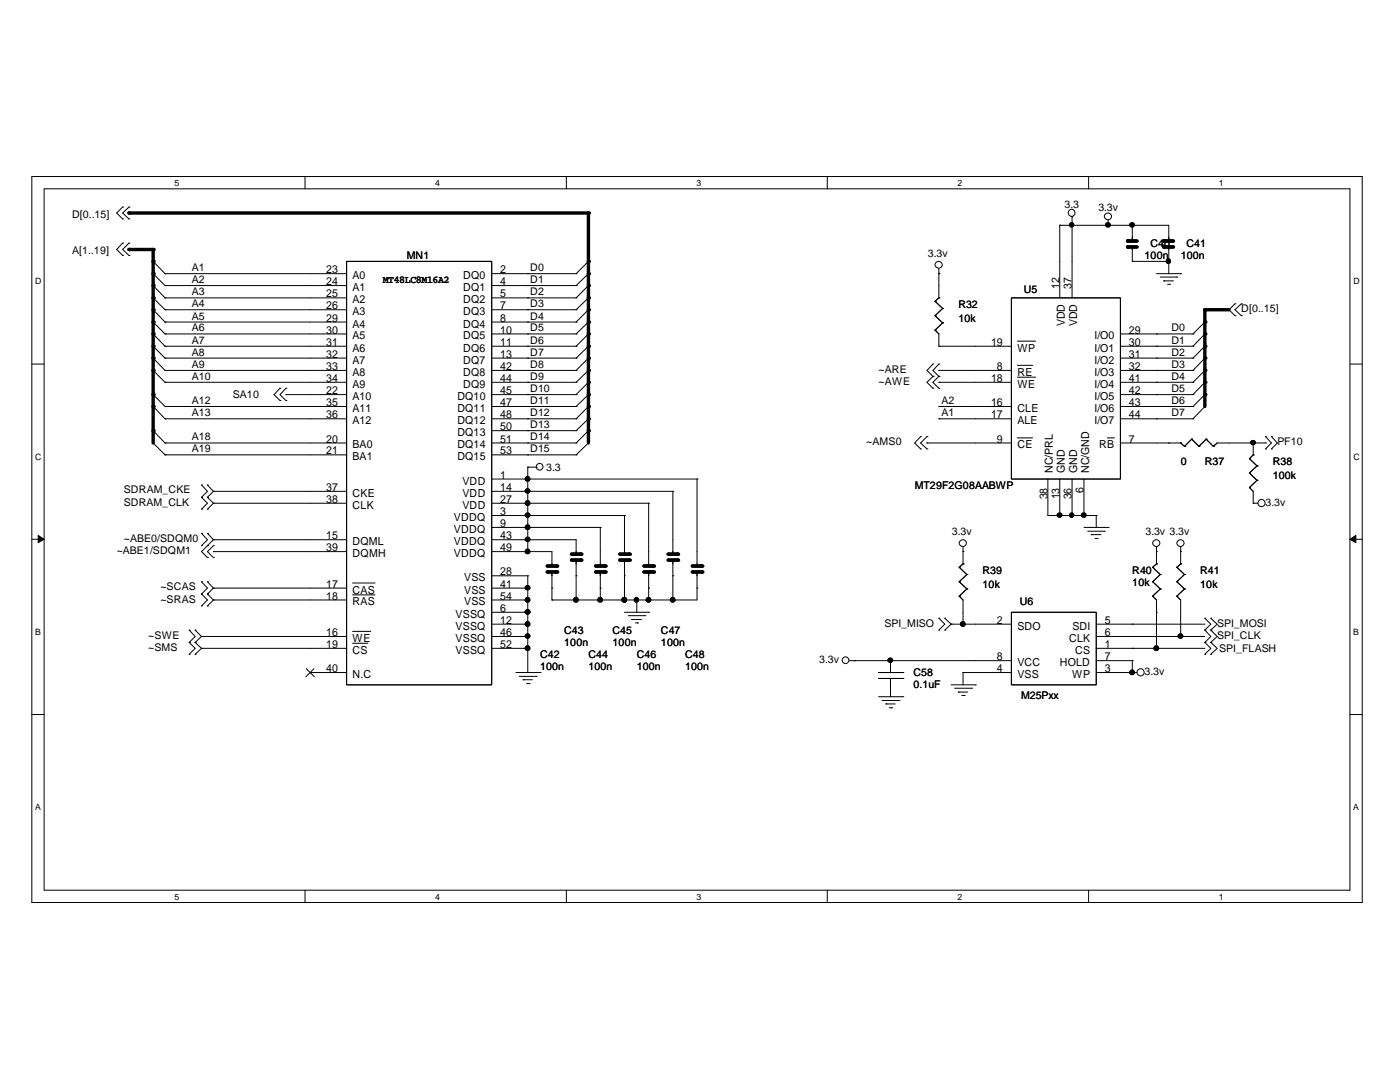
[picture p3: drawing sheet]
<svg xmlns="http://www.w3.org/2000/svg" width="279mm" height="216mm" viewBox="0 0 279 216" stroke-linecap="round" stroke-linejoin="round" font-family="sans-serif">
<g fill="none" stroke="#000" stroke-width=".2">
<path d="M6.3 35.2h265.6v144.9h-265.6zM8.8 37.7h260.6v139.9h-260.6zM60.9 35.2v2.5M113 35.2v2.5M165.1 35.2v2.5M217.3 35.2v2.5M24.5 41.3h.1M24.5 43.7h.1M24.5 48.5h.1M24.5 51h.1M24.5 41.3l-1.2 1.2 1.2 1.2M24.5 48.5l-1.2 1.3 1.2 1.2"/>
<path d="M25.7 41.3h.1M25.7 43.7h.1M25.7 48.5h.1M25.7 51h.1M25.7 41.3l-1.2 1.2 1.2 1.2M25.7 48.5l-1.2 1.3 1.2 1.2M30.6 52.2h.1M30.6 57h.1M30.6 54.6h.1M30.6 59.4h.1M30.6 54.6l2.3 2.4M30.6 52.2l2.3 2.4"/>
<path d="M30.6 57l2.3 2.4M30.6 59.4l2.3 2.4M32.9 54.6h.1M32.9 59.4h.1M32.9 57h.1M32.9 54.6h36.3M32.9 57h36.3M32.9 59.4h36.3M69.2 52.2h28.9v84.5h-28.9zM98.1 54.6h16.9M98.1 57h16.9M98.1 59.4h16.9"/>
<path d="M105.3 54.6h.1M105.3 57h.1M105.3 59.4h.1M115 59.4h.1M115 54.6h.1M115 57h.1M117.4 57l-2.4 2.4M117.4 59.4l-2.4 2.4M117.4 52.2l-2.4 2.4M117.4 54.6l-2.4 2.4M187.4 54.6h.1M187.4 59.4h.1"/>
<path d="M187.4 53.6v5.8M187.4 59.4l-.8 .7M201.8 59.4h21.8v36.2h-21.8zM211.5 45h.1M211.5 45h21.8v3.1M211.5 45v14.4M214 45h.1M214 43.3h.1M214 43.3v16.1M221.1 45h.1M221.1 43.9v1.1M226 45h.1"/>
<path d="M226 52.2h.1M226 49.3h.1M226 48.1h.1M226 52.2h7.3M226 45v3.1M226 49.3v2.9M230.8 54.6h4.8M231.6 55.3h3.3M232.2 56h.1M232.2 56h2M233 56.7h.4M233.3 52.2h.1"/>
<path d="M233.3 49.3h.1M233.3 48.1h.1M233.3 49.3v5.3M233.4 56.7h.1M234.9 55.3h.1M235.6 54.6h.1M6.3 72.6h2.5M30.6 78.7h.1M30.6 64.3h.1M30.6 69.1h.1M30.6 61.8h.1M30.6 73.9h.1"/>
<path d="M30.6 66.6h.1M30.6 71.5h.1M30.6 78.7l2.3 2.4M30.6 64.3l2.3 2.3M30.6 69.1l2.3 2.4M30.6 61.8l2.3 2.5M30.6 73.9l2.3 2.4M30.6 66.6l2.3 2.5M30.6 71.5l2.3 2.4M32.9 71.5h.1M32.9 61.8h.1M32.9 66.6h.1"/>
<path d="M32.9 73.9h.1M32.9 76.3h.1M32.9 69.1h.1M32.9 64.3h.1M32.9 61.8h36.3M32.9 71.5h36.3M32.9 69.1h36.3M32.9 73.9h36.3M32.9 66.6h36.3M32.9 76.3h36.3M32.9 64.3h36.3M55.9 79.9h.1"/>
<path d="M55.9 77.5h.1M55.9 77.5l-1.2 1.2 1.2 1.2M57.1 78.7h.1M57.1 79.9h.1M57.1 77.5h.1M57.1 78.7h12.1M57.1 77.5l-1.2 1.2 1.2 1.2M98.1 61.8h16.9M98.1 71.5h16.9M98.1 69.1h16.9M98.1 73.9h16.9M98.1 66.6h16.9"/>
<path d="M98.1 76.3h16.9M98.1 64.3h16.9M98.1 78.7h16.9M105.3 61.8h.1M105.3 69.1h.1M105.3 71.5h.1M105.3 73.9h.1M105.3 64.3h.1M105.3 78.7h.1M105.3 66.6h.1M105.3 76.3h.1M115 71.5h.1"/>
<path d="M115 78.7h.1M115 76.3h.1M115 66.6h.1M115 61.8h.1M115 73.9h.1M115 69.1h.1M115 64.3h.1M117.4 69.1l-2.4 2.4M117.4 78.7l-2.4 2.4M117.4 76.3l-2.4 2.4M117.4 73.9l-2.4 2.4M117.4 64.3l-2.4 2.3"/>
<path d="M117.4 71.5l-2.4 2.4M117.4 66.6l-2.4 2.5M117.4 61.8l-2.4 2.5M186.2 75.1h.1M186.2 77.5h.1M186.2 72.6h.1M186.2 75.1l-1.2 1.2 1.2 1.2M186.2 72.6l-1.2 1.3 1.2 1.2M186.6 65.9h.1M186.6 63h.1M186.6 60.1h.1M186.6 65.9l.8 .7v2.5"/>
<path d="M186.6 63l1.5 1.4M186.6 60.1l1.5 1.5M187.4 69.1h.1M187.4 76.3h.1M187.4 73.9h.1M187.4 75.1h.1M187.4 77.5h.1M187.4 72.6h.1M187.4 69.1h14.4M187.4 73.9h14.4M187.4 76.3h14.4M187.4 75.1l-1.2 1.2 1.2 1.2"/>
<path d="M187.4 72.6l-1.2 1.3 1.2 1.2M188.1 64.4h.1M188.1 61.6h.1M188.1 64.4l-1.5 1.5M188.1 61.6l-1.5 1.4M203 72.9h3.1M203 75.3h3.7M203 68.1h3.7M223.6 71.5h14.5M223.6 69.1h14.5M223.6 73.9h14.5M223.6 66.6h14.5"/>
<path d="M223.6 76.3h14.5M223.6 78.7h14.5M230.8 66.6h.1M230.8 69.1h.1M230.8 71.5h.1M230.8 73.9h.1M230.8 76.3h.1M230.8 78.7h.1M238.1 71.5h.1M238.1 76.3h.1M238.1 66.6h.1M238.1 73.9h.1"/>
<path d="M238.1 69.1h.1M238.1 78.7h.1M240.5 69.1l-2.4 2.4M240.5 73.9l-2.4 2.4M240.5 64.3l-2.4 2.3M240.5 71.5l-2.4 2.4M240.5 66.6l-2.4 2.5M240.5 76.3l-2.4 2.4M240.5 78.7l-2.4 2.4M246.5 60.6h.1M246.5 63h.1M246.5 60.6l-1.2 1.2 1.2 1.2"/>
<path d="M247.7 63h.1M247.7 60.6h.1M247.7 60.6l-1.2 1.2 1.2 1.2M269.4 72.6h2.5M30.6 88.4h.1M30.6 81.1h.1M30.6 85.9h.1M30.6 88.4l2.3 2.4M30.6 81.1l2.3 2.5M30.6 85.9l2.3 2.5M32.9 81.1h.1M32.9 88.4h.1"/>
<path d="M32.9 90.8h.1M32.9 83.6h.1M32.9 81.1h36.3M32.9 88.4h36.3M32.9 90.8h36.3M32.9 83.6h36.3M40.2 99.2h.1M40.2 96.8h.1M40.2 99.2l1.2 1.2-1.2 1.2M40.2 96.8l1.2 1.2-1.2 1.2M41.4 99.2h.1M41.4 96.8h.1"/>
<path d="M41.4 99.2l1.2 1.2M41.4 96.8l1.2 1.2M42.6 98h.1M42.6 98h26.6M42.6 98l-1.2 1.2M98.1 98h36.2M98.1 85.9h16.9M98.1 81.1h16.9M98.1 88.4h16.9M98.1 95.6h41M98.1 90.8h16.9M98.1 83.6h16.9"/>
<path d="M105.3 98h.1M105.3 95.6h.1M105.3 85.9h.1M105.3 81.1h.1M105.3 83.6h.1M105.3 88.4h.1M105.3 90.8h.1M105.3 93.2h.1M105.3 93.2v16.9M105.3 93.2h1.7M107 93.2h.1M115 90.8h.1"/>
<path d="M115 81.1h.1M115 83.6h.1M115 85.9h.1M115 88.4h.1M117.4 88.4l-2.4 2.4M117.4 81.1l-2.4 2.5M117.4 83.6l-2.4 2.3M117.4 85.9l-2.4 2.5M134.3 98h.1M134.3 98v12.6M139.1 95.6h.1M139.1 95.6v17.3"/>
<path d="M183.7 87.1h.1M183.7 89.6h.1M183.7 87.1l-1.2 1.3 1.2 1.2M185 88.4h.1M185 87.1h.1M185 89.6h.1M185 88.4h16.8M185 87.1l-1.3 1.3 1.3 1.2M187.4 83.6h.1M187.4 81.1h.1M187.4 81.1h14.4M187.4 83.6h14.4"/>
<path d="M203 87.4h3.1M209.1 95.6v7.3M211.5 95.6v7.3M214 95.6v7.3M216.3 95.6v7.3M221 87.4h1.4M223.6 81.1h14.5M223.6 88.4h12M223.6 83.6h14.5M230.8 83.6h.1M230.8 81.1h.1M233.3 88.4h.1"/>
<path d="M235.6 88.4h.1M235.6 88.4l.8 .7M236.4 89.1h.1M237.8 87.6h.1M237.8 87.6l1.5 1.5M237.8 87.6l-1.4 1.5M238.1 83.6h.1M238.1 81.1h.1M239.3 89.1h.1M240.5 81.1l-2.4 2.5M240.7 87.6h.1M240.7 87.6l1.4 1.5"/>
<path d="M240.7 87.6l-1.4 1.5M242.1 89.1h.1M249.3 97.3h.1M249.3 94.4h.1M249.3 91.5h.1M249.3 97.3l.8 .7v2.4M249.3 94.4l1.6 1.4M249.3 91.5l1.6 1.5M250.1 88.4h.1M250.1 90.8h.1M250.1 90.8l-.8 .7M250.1 88.4v2.4"/>
<path d="M250.9 95.8h.1M250.9 93h.1M250.9 95.8l-1.6 1.5M250.9 93l-1.6 1.4M252.6 88.4h.1M252.6 89.6h.1M252.6 87.1h.1M252.6 88.4h-9.7l-.8 .7M252.6 87.1l1.1 1.3-1.1 1.2M253.7 89.6h.1M253.7 87.1h.1M253.7 87.1l1.2 1.3-1.2 1.2"/>
<path d="M6.3 107.6h2.5M40.2 106.4h.1M40.2 108.9h.1M40.2 118.5h.1M40.2 116.1h.1M40.2 101.6h.1M40.2 106.4l1.2 1.3-1.2 1.2M40.2 118.5l1.2 1.2-1.2 1.2M40.2 116.1l1.2 1.2-1.2 1.2M41.4 108.9h.1M41.4 106.4h.1M41.4 118.5h.1"/>
<path d="M41.4 116.1h.1M41.4 101.6h.1M41.4 111.3h.1M41.4 106.4l1.2 1.3M41.4 118.5l1.2 1.2M41.4 116.1l1.2 1.2M42.6 117.3h.1M42.6 107.7h.1M42.6 110.1h.1M42.6 119.7h.1M42.6 100.4h.1M42.6 108.9h.1"/>
<path d="M42.6 111.3h.1M42.6 110.1h26.6M42.6 119.7h26.6M42.6 117.3h26.6M42.6 100.4h26.6M42.6 107.7h26.6M42.6 107.7l-2.4 2.4 1.2 1.2M42.6 119.7l-1.2 1.2M42.6 117.3l-1.2 1.2M42.6 100.4l-1.2 1.2M42.6 108.9l-1.2 1.2 1.2 1.2M70.4 116.3h4.4"/>
<path d="M70.4 118.7h4.4M98.1 110.1h12.1v2.8M98.1 119.7h7.2M98.1 117.3h7.2M98.1 100.4h31.4M98.1 102.9h26.5M98.1 107.7h16.9v2.9M98.1 105.2h21.7M98.1 114.9h7.2M105.3 110.1h.1M105.3 100.4h.1M105.3 102.9h.1"/>
<path d="M105.3 117.3h.1M105.3 119.7h.1M105.3 107.7h.1M105.3 105.2h.1M105.3 114.9h.1M105.3 114.9v19.3M110.2 117.3h.1M110.2 119.7h.1M110.2 112.9h.1M110.2 114.1h.1M110.2 114.1v5.6M115 119.7h.1"/>
<path d="M115 114.9h.1M115 110.6h.1M115 111.8h.1M115 111.8v7.9M119.8 119.7h.1M119.8 105.2h.1M119.8 117.3h.1M119.8 112.9h.1M119.8 114.1h.1M119.8 105.2v7.7M119.8 114.1v5.6M124.6 102.9h.1"/>
<path d="M124.6 114.9h.1M124.6 119.7h.1M124.6 110.6h.1M124.6 111.8h.1M124.6 102.9v7.7M124.6 111.8v7.9M127.1 119.7h.1M127.1 119.7v2.5M129.5 100.4h.1M129.5 117.3h.1M129.5 119.7h.1M129.5 112.9h.1"/>
<path d="M129.5 114.1h.1M129.5 100.4v12.5M129.5 114.1v5.6M134.3 119.7h.1M134.3 114.9h.1M134.3 110.6h.1M134.3 111.8h.1M134.3 111.8v7.9M139.1 117.3h.1M139.1 112.9h.1M139.1 114.1h.1M139.1 114.1v5.6h-28.9"/>
<path d="M191.4 119h.1M191.4 116.1h.1M191.4 113.2h.1M191.4 119l.8 .7v4.8M191.4 116.1l1.6 1.4M191.4 113.2l1.6 1.4M192.2 110.1h.1M192.2 112.5h.1M192.2 109.1v3.4M192.2 112.5l-.8 .7M193 117.5h.1M193 114.6h.1"/>
<path d="M193 117.5l-1.6 1.5M193 114.6l-1.6 1.5M209.1 102.9h.1M209.1 102.9h9.7M211.5 102.9h.1M214 102.9h.1M216.3 102.9h.1M216.3 105.2h4.8M217.1 106h3.3M217.8 106.7h.1M217.8 106.7h1.9M218.5 107.4h.4"/>
<path d="M218.8 102.9h.1M218.8 102.9v2.3M218.9 107.4h.1M220.4 106h.1M221.1 105.2h.1M230 119h.1M230 116.1h.1M230 113.2h.1M230 119l.8 .7v9.7M230 116.1l1.6 1.4M230 113.2l1.6 1.4M230.8 110.1h.1"/>
<path d="M230.8 112.5h.1M230.8 109.1v3.4M230.8 112.5l-.8 .7M231.6 117.5h.1M231.6 114.6h.1M231.6 117.5l-1.6 1.5M231.6 114.6l-1.6 1.5M234.9 119h.1M234.9 116.1h.1M234.9 113.2h.1M234.9 119l.7 .7v7.3M234.9 116.1l1.5 1.4"/>
<path d="M234.9 113.2l1.5 1.4M235.6 110.1h.1M235.6 112.5h.1M235.6 109.1v3.4M235.6 112.5l-.7 .7M236.4 117.5h.1M236.4 114.6h.1M236.4 117.5l-1.5 1.5M236.4 114.6l-1.5 1.5M250.1 100.4h.1M250.1 100.4h.9M269.4 107.6h2.5"/>
<path d="M37.8 128.2h.1M37.8 130.6h.1M37.8 125.7h.1M37.8 128.2l1.1 1.2-1.1 1.2M37.8 125.7l1.1 1.3-1.1 1.2M38.9 130.6h.1M38.9 128.2h.1M38.9 125.7h.1M38.9 128.2l1.3 1.2M38.9 125.7l1.3 1.3M40.2 127h.1M40.2 129.4h.1"/>
<path d="M40.2 120.9h.1M40.2 127h29M40.2 129.4h29M40.2 129.4l-1.3 1.2M40.2 127l-1.3 1.2M41.4 120.9h.1M61.1 133.4l1.6 1.6M61.9 134.2h7.3M62.7 133.4l-1.7 1.6M70.4 126h3.6M70.4 128.4h3M98.1 127h7.2"/>
<path d="M98.1 129.4h7.2M98.1 124.5h7.2M98.1 122.2h7.2M103 134.2h4.8M103.6 135h3.4M104.4 135.6h.1M104.4 135.6h1.9M105.1 136.4h.5M105.3 122.2h.1M105.3 124.5h.1M105.3 129.4h.1M105.3 127h.1"/>
<path d="M105.6 136.4h.1M107 135h.1M107.8 134.2h.1M124.6 122.2h4.9M125.4 122.9h3.3M126.1 123.6h.1M126.1 123.6h1.9M126.8 124.3h.5M127.3 124.3h.1M128.7 122.9h.1M129.5 122.2h.1M169.5 131.8h32.3"/>
<path d="M170.5 131.8h.1M175.3 134.2h4.9M175.3 139h4.9M175.3 135.4h4.9M176 139.8h3.4M177.7 131.8h.1M177.7 135.4h.1M177.7 131.8v2.4M177.7 135.4v3.6M179.4 139.8h.1M180.2 139h.1M180.2 134.2h.1"/>
<path d="M180.2 135.4h.1M187.4 123.4h.1M187.4 125.7h.1M187.4 123.4l1.2 1.1-1.2 1.2M188.6 125.7h.1M188.6 123.4h.1M188.6 123.4l1.2 1.1M189.8 124.5h.1M189.8 124.5h12M189.8 136.7h4.8M189.8 124.5l-1.2 1.2M190.5 137.3h3.4"/>
<path d="M191.3 138.1h.1M191.3 138.1h1.8M191.9 138.8h.5M192.2 124.5h.1M192.2 134.2h.1M192.2 134.2h9.6M192.2 134.2v2.5M192.4 138.8h.1M193.9 137.3h.1M194.6 136.7h.1M201.8 122.2h17v14.5h-17zM218.8 127h21.7"/>
<path d="M218.8 129.4h21.7M218.8 124.5h21.7M218.8 134.2h8.1M218.8 131.8h7.2M226 124.5h.1M226 131.8h.1M226 129.4h.1M226 127h.1M226 134.2h.1M226 131.8v2.4M230.8 129.4h.1M230.8 122.2h.1"/>
<path d="M235.6 127h.1M240.5 128.2h.1M240.5 125.7h.1M240.5 123.4h.1M240.5 130.6h.1M240.5 125.7l1.1 1.3-1.1 1.2M240.5 123.4l1.1 1.1-1.1 1.2M240.5 128.2l1.1 1.2-1.1 1.2M241.6 128.2h.1M241.6 125.7h.1M241.6 123.4h.1M241.6 130.6h.1"/>
<path d="M241.6 125.7l1.3 1.3-1.3 1.2M241.6 123.4l1.3 1.1-1.3 1.2M241.6 128.2l1.3 1.2-1.3 1.2M6.3 142.6h2.5M176.8 140.5h.1M176.8 140.5h1.8M177.5 141.2h.5M178 141.2h.1M269.4 142.6h2.5M60.9 177.6v2.5M113 177.6v2.5M165.1 177.6v2.5"/>
<path d="M217.3 177.6v2.5"/>
<circle cx="187.4" cy="52.8" r=".69"/>
<circle cx="213.9" cy="42.4" r=".69"/>
<circle cx="221.1" cy="43.2" r=".69"/>
<circle cx="107.7" cy="93.1" r=".67"/>
<circle cx="192.2" cy="108.4" r=".69"/>
<circle cx="230.8" cy="108.4" r=".69"/>
<circle cx="235.6" cy="108.4" r=".69"/>
<circle cx="251.8" cy="100.4" r=".71"/>
<circle cx="168.8" cy="131.7" r=".67"/>
<circle cx="227.6" cy="134.2" r=".71"/>
</g>
<g fill="#000" stroke="#000" stroke-width=".2">
<path d="M7.6 106.8l1.2 .8-1.2 .7z" fill-rule="evenodd"/>
<path d="M269.4 107.6l1.2-.8v1.5z" fill-rule="evenodd"/>
<circle cx="213.9" cy="44.9" r=".43"/>
<circle cx="221.1" cy="44.9" r=".45"/>
<circle cx="225.9" cy="44.9" r=".45"/>
<circle cx="233.1" cy="52.1" r=".45"/>
<circle cx="105.3" cy="95.6" r=".47"/>
<circle cx="105.3" cy="98" r=".45"/>
<circle cx="250.1" cy="88.3" r=".45"/>
<circle cx="105.3" cy="110" r=".47"/>
<circle cx="105.3" cy="105.2" r=".47"/>
<circle cx="105.3" cy="119.7" r=".47"/>
<circle cx="105.3" cy="100.4" r=".47"/>
<circle cx="105.3" cy="107.6" r=".45"/>
<circle cx="105.3" cy="117.3" r=".45"/>
<circle cx="105.3" cy="102.8" r=".45"/>
<circle cx="114.9" cy="119.7" r=".47"/>
<circle cx="119.8" cy="119.7" r=".47"/>
<circle cx="124.6" cy="119.7" r=".47"/>
<circle cx="127" cy="119.7" r=".45"/>
<circle cx="129.4" cy="119.7" r=".47"/>
<circle cx="134.2" cy="119.7" r=".47"/>
<circle cx="211.5" cy="102.8" r=".45"/>
<circle cx="213.9" cy="102.8" r=".43"/>
<circle cx="216.3" cy="102.8" r=".45"/>
<circle cx="105.3" cy="129.3" r=".47"/>
<circle cx="105.3" cy="124.5" r=".47"/>
<circle cx="105.3" cy="126.9" r=".45"/>
<circle cx="105.3" cy="122.1" r=".45"/>
<circle cx="177.7" cy="131.7" r=".45"/>
<circle cx="192.2" cy="124.5" r=".47"/>
<circle cx="225.9" cy="134.2" r=".47"/>
<circle cx="230.8" cy="129.3" r=".47"/>
<circle cx="235.6" cy="126.9" r=".45"/>
</g>
<g fill="none" stroke="#000" stroke-width=".68">
<path d="M25.7 49.8h4.9v38.6M25.7 42.5h91.7v45.9M225 49.3h1.9M225 48.1h1.9M232.2 49.3h2M232.2 48.1h2M245.3 61.8h-4.8v19.3M109.2 112.9h1.9M109.2 114.1h1.9M114 110.6h1.9M114 111.8h1.9M118.9 112.9h1.8"/>
<path d="M118.9 114.1h1.8M123.7 110.6h1.9M123.7 111.8h1.9M128.5 112.9h1.9M128.5 114.1h1.9M133.3 110.6h1.9M133.3 111.8h1.9M138.2 112.9h1.8M138.2 114.1h1.8"/>
</g>
<g fill="#000">
<circle cx="25.7" cy="49.8" r=".34"/>
<circle cx="25.7" cy="42.5" r=".34"/>
<circle cx="30.6" cy="49.8" r=".34"/>
<circle cx="30.6" cy="54.6" r=".34"/>
<circle cx="30.6" cy="59.4" r=".34"/>
<circle cx="30.6" cy="57" r=".34"/>
<circle cx="30.6" cy="52.2" r=".34"/>
<circle cx="117.4" cy="57" r=".34"/>
<circle cx="117.4" cy="59.4" r=".34"/>
<circle cx="117.4" cy="54.6" r=".34"/>
<circle cx="117.4" cy="42.5" r=".34"/>
<circle cx="117.4" cy="52.2" r=".34"/>
<circle cx="225" cy="49.3" r=".34"/>
<circle cx="225" cy="48.1" r=".34"/>
<circle cx="232.2" cy="49.3" r=".34"/>
<circle cx="232.2" cy="48.1" r=".34"/>
<circle cx="30.6" cy="71.5" r=".34"/>
<circle cx="30.6" cy="73.9" r=".34"/>
<circle cx="30.6" cy="66.6" r=".34"/>
<circle cx="30.6" cy="61.8" r=".34"/>
<circle cx="30.6" cy="64.3" r=".34"/>
<circle cx="30.6" cy="78.7" r=".34"/>
<circle cx="30.6" cy="69.1" r=".34"/>
<circle cx="117.4" cy="73.9" r=".34"/>
<circle cx="117.4" cy="71.5" r=".34"/>
<circle cx="117.4" cy="78.7" r=".34"/>
<circle cx="117.4" cy="66.6" r=".34"/>
<circle cx="117.4" cy="61.8" r=".34"/>
<circle cx="117.4" cy="64.3" r=".34"/>
<circle cx="117.4" cy="69.1" r=".34"/>
<circle cx="117.4" cy="76.3" r=".34"/>
<circle cx="240.5" cy="66.6" r=".34"/>
<circle cx="240.5" cy="76.3" r=".34"/>
<circle cx="240.5" cy="61.8" r=".34"/>
<circle cx="240.5" cy="73.9" r=".34"/>
<circle cx="240.5" cy="78.7" r=".34"/>
<circle cx="240.5" cy="69.1" r=".34"/>
<circle cx="240.5" cy="71.5" r=".34"/>
<circle cx="240.5" cy="64.3" r=".34"/>
<circle cx="30.6" cy="85.9" r=".34"/>
<circle cx="30.6" cy="81.1" r=".34"/>
<circle cx="117.4" cy="81.1" r=".34"/>
<circle cx="117.4" cy="83.6" r=".34"/>
<circle cx="117.4" cy="85.9" r=".34"/>
<circle cx="111.1" cy="112.9" r=".34"/>
<circle cx="111.1" cy="114.1" r=".34"/>
<circle cx="115.9" cy="110.6" r=".34"/>
<circle cx="115.9" cy="111.8" r=".34"/>
<circle cx="120.7" cy="112.9" r=".34"/>
<circle cx="120.7" cy="114.1" r=".34"/>
<circle cx="125.6" cy="111.8" r=".34"/>
<circle cx="125.6" cy="110.6" r=".34"/>
<circle cx="130.4" cy="112.9" r=".34"/>
<circle cx="130.4" cy="114.1" r=".34"/>
<circle cx="135.2" cy="111.8" r=".34"/>
<circle cx="135.2" cy="110.6" r=".34"/>
<circle cx="140" cy="114.1" r=".34"/>
<circle cx="140" cy="112.9" r=".34"/>
</g>
<g font-size="2.2">
<text x="65.1" y="54.5">23</text>
<text x="65.1" y="56.9">24</text>
<text x="65.1" y="59.4">25</text>
<text x="70.4" y="55.7">A0</text>
<text x="70.4" y="58.1">A1</text>
<text x="92.5" y="55.7">DQ0</text>
<text x="92.5" y="58.1">DQ1</text>
<text x="99.8" y="54.5">2</text>
<text x="99.8" y="56.9">4</text>
<text x="99.8" y="59.4">5</text>
<text x="211.4" y="57.7" transform="rotate(-90 211.4 57.7)">12</text>
<text x="213.9" y="57.7" transform="rotate(-90 213.9 57.7)">37</text>
<text x="65.1" y="61.7">26</text>
<text x="65.1" y="64.2">29</text>
<text x="70.4" y="60.5">A2</text>
<text x="70.4" y="62.9">A3</text>
<text x="70.4" y="65.4">A4</text>
<text x="92.5" y="60.5">DQ2</text>
<text x="92.5" y="62.9">DQ3</text>
<text x="92.5" y="65.4">DQ4</text>
<text x="99.8" y="61.7">7</text>
<text x="99.8" y="64.2">8</text>
<text x="212.5" y="65.1" transform="rotate(-90 212.5 65.1)">VDD</text>
<text x="215" y="65.1" transform="rotate(-90 215 65.1)">VDD</text>
<text x="65.1" y="66.5">30</text>
<text x="65.1" y="69">31</text>
<text x="65.1" y="71.4">32</text>
<text x="70.4" y="67.7">A5</text>
<text x="70.4" y="70.2">A6</text>
<text x="92.5" y="67.7">DQ5</text>
<text x="92.5" y="70.2">DQ6</text>
<text x="99.8" y="66.5">10</text>
<text x="99.8" y="69">11</text>
<text x="99.8" y="71.4">13</text>
<text x="197.8" y="69">19</text>
<text x="203" y="70.2">WP</text>
<text x="218.4" y="67.7">I/O0</text>
<text x="218.4" y="70.2">I/O1</text>
<text x="225.3" y="71.4">31</text>
<text x="225.3" y="66.5">29</text>
<text x="225.3" y="69">30</text>
<text x="65.1" y="73.8">33</text>
<text x="65.1" y="76.2">34</text>
<text x="70.4" y="72.6">A7</text>
<text x="70.4" y="75">A8</text>
<text x="70.4" y="77.4">A9</text>
<text x="92.5" y="72.6">DQ7</text>
<text x="92.5" y="75">DQ8</text>
<text x="92.5" y="77.4">DQ9</text>
<text x="99.8" y="73.8">42</text>
<text x="99.8" y="76.2">44</text>
<text x="197.8" y="76.2">18</text>
<text x="199" y="73.8">8</text>
<text x="203" y="75">RE</text>
<text x="203" y="77.4">WE</text>
<text x="218.4" y="77.4">I/O4</text>
<text x="218.4" y="75">I/O3</text>
<text x="218.4" y="72.6">I/O2</text>
<text x="225.3" y="76.2">41</text>
<text x="225.3" y="73.8">32</text>
<text x="65.1" y="78.7">22</text>
<text x="65.1" y="83.5">36</text>
<text x="65.1" y="81">35</text>
<text x="70.4" y="79.8">A10</text>
<text x="70.4" y="82.2">A11</text>
<text x="91.3" y="79.8">DQ10</text>
<text x="91.3" y="82.2">DQ11</text>
<text x="99.8" y="78.7">45</text>
<text x="99.8" y="81">47</text>
<text x="99.8" y="83.5">48</text>
<text x="197.8" y="83.5">17</text>
<text x="197.8" y="81">16</text>
<text x="203" y="82.2">CLE</text>
<text x="218.4" y="82.2">I/O6</text>
<text x="218.4" y="79.8">I/O5</text>
<text x="225.3" y="83.5">44</text>
<text x="225.3" y="81">43</text>
<text x="225.3" y="78.7">42</text>
<text x="65.1" y="88.3">20</text>
<text x="70.4" y="89.5">BA0</text>
<text x="70.4" y="84.7">A12</text>
<text x="91.3" y="84.7">DQ12</text>
<text x="91.3" y="87">DQ13</text>
<text x="91.3" y="89.5">DQ14</text>
<text x="99.8" y="85.9">50</text>
<text x="99.8" y="88.3">51</text>
<text x="199" y="88.3">9</text>
<text x="203" y="89.5">CE</text>
<text x="203" y="84.7">ALE</text>
<text x="218.4" y="84.7">I/O7</text>
<text x="219.4" y="89.5">RB</text>
<text x="225.3" y="88.3">7</text>
<text x="65.1" y="90.7">21</text>
<text x="70.4" y="91.9">BA1</text>
<text x="91.3" y="91.9">DQ15</text>
<text x="99.8" y="95.5">1</text>
<text x="99.8" y="90.7">53</text>
<text x="210.1" y="94.4" transform="rotate(-90 210.1 94.4)">NC/PRL</text>
<text x="212.5" y="94.4" transform="rotate(-90 212.5 94.4)">GND</text>
<text x="215" y="94.4" transform="rotate(-90 215 94.4)">GND</text>
<text x="217.3" y="94.4" transform="rotate(-90 217.3 94.4)">NC/GND</text>
<text x="65.1" y="100.3">38</text>
<text x="65.1" y="98">37</text>
<text x="70.4" y="101.5">CLK</text>
<text x="70.4" y="99.1">CKE</text>
<text x="92.3" y="96.7">VDD</text>
<text x="92.3" y="101.5">VDD</text>
<text x="92.3" y="99.1">VDD</text>
<text x="99.8" y="100.3">27</text>
<text x="99.8" y="98">14</text>
<text x="209" y="99.7" transform="rotate(-90 209 99.7)">38</text>
<text x="211.4" y="99.7" transform="rotate(-90 211.4 99.7)">13</text>
<text x="213.9" y="99.7" transform="rotate(-90 213.9 99.7)">36</text>
<text x="216.2" y="98.5" transform="rotate(-90 216.2 98.5)">6</text>
<text x="65.1" y="107.6">15</text>
<text x="90.6" y="104">VDDQ</text>
<text x="90.6" y="106.3">VDDQ</text>
<text x="99.8" y="102.8">3</text>
<text x="99.8" y="105.2">9</text>
<text x="99.8" y="107.6">43</text>
<text x="65.1" y="110">39</text>
<text x="70.4" y="108.8">DQML</text>
<text x="70.4" y="111.2">DQMH</text>
<text x="90.6" y="108.8">VDDQ</text>
<text x="90.6" y="111.2">VDDQ</text>
<text x="99.8" y="110">49</text>
<text x="65.1" y="117.3">17</text>
<text x="65.1" y="119.6">18</text>
<text x="70.4" y="118.4">CAS</text>
<text x="92.6" y="116">VSS</text>
<text x="92.6" y="118.4">VSS</text>
<text x="99.8" y="114.8">28</text>
<text x="99.8" y="117.3">41</text>
<text x="99.8" y="119.6">54</text>
<text x="70.4" y="120.8">RAS</text>
<text x="90.9" y="123.3">VSSQ</text>
<text x="90.9" y="125.6">VSSQ</text>
<text x="92.6" y="120.8">VSS</text>
<text x="99.8" y="122.1">6</text>
<text x="99.8" y="124.5">12</text>
<text x="199" y="124.5">2</text>
<text x="203" y="125.6">SDO</text>
<text x="214" y="125.6">SDI</text>
<text x="220.5" y="124.5">5</text>
<text x="65.1" y="126.9">16</text>
<text x="65.1" y="129.3">19</text>
<text x="70.4" y="128.1">WE</text>
<text x="70.4" y="130.5">CS</text>
<text x="90.9" y="128.1">VSSQ</text>
<text x="90.9" y="130.5">VSSQ</text>
<text x="99.8" y="126.9">46</text>
<text x="99.8" y="129.3">52</text>
<text x="199" y="131.7">8</text>
<text x="213.4" y="128.1">CLK</text>
<text x="214.5" y="130.5">CS</text>
<text x="220.5" y="129.3">1</text>
<text x="220.5" y="126.9">6</text>
<text x="220.5" y="131.7">7</text>
<text x="65.1" y="134.1">40</text>
<text x="70.4" y="135.3">N.C</text>
<text x="199" y="134.1">4</text>
<text x="203" y="132.9">VCC</text>
<text x="203" y="135.3">VSS</text>
<text x="211.5" y="132.9">HOLD</text>
<text x="214" y="135.3">WP</text>
<text x="220.5" y="134.1">3</text>
</g>
<g font-size="2.1">
<text x="212.4" y="41.6">3.3</text>
<text x="14.4" y="43.5">D[0..15]</text>
<text x="219.2" y="42.1">3.3v</text>
<text x="14.4" y="50.7">A[1..19]</text>
<text x="81.2" y="51.7">MN1</text>
<text x="185.2" y="51.2">3.3v</text>
<text x="228.4" y="51.7">100n</text>
<text x="229.6" y="49.3">C40</text>
<text x="235.6" y="51.7">100n</text>
<text x="236.8" y="49.3">C41</text>
<text x="38.3" y="54.1">A1</text>
<text x="38.3" y="58.9">A3</text>
<text x="38.3" y="56.5">A2</text>
<text x="76.4" y="56.4">MT48LC8M16A2</text>
<text x="105.8" y="54.1">D0</text>
<text x="105.8" y="56.5">D1</text>
<text x="105.8" y="58.9">D2</text>
<text x="204.3" y="58.4">U5</text>
<text x="38.3" y="61.3">A4</text>
<text x="38.3" y="63.8">A5</text>
<text x="105.8" y="61.3">D3</text>
<text x="105.8" y="63.8">D4</text>
<text x="191.3" y="61.4">R32</text>
<text x="191.3" y="64.3">10k</text>
<text x="247.7" y="62.3">D[0..15]</text>
<text x="38.3" y="71">A8</text>
<text x="38.3" y="66.1">A6</text>
<text x="38.3" y="68.6">A7</text>
<text x="105.8" y="68.6">D6</text>
<text x="105.8" y="71">D7</text>
<text x="105.8" y="66.1">D5</text>
<text x="233.8" y="66.1">D0</text>
<text x="233.8" y="68.6">D1</text>
<text x="233.8" y="71">D2</text>
<text x="38.3" y="73.4">A9</text>
<text x="38.3" y="75.8">A10</text>
<text x="105.8" y="73.4">D8</text>
<text x="105.8" y="75.8">D9</text>
<text x="175.3" y="76.8">~AWE</text>
<text x="175.3" y="74.3">~ARE</text>
<text x="233.8" y="73.4">D3</text>
<text x="233.8" y="75.8">D4</text>
<text x="38.3" y="80.6">A12</text>
<text x="38.3" y="83.1">A13</text>
<text x="46.5" y="79.4">SA10</text>
<text x="105.8" y="80.6">D11</text>
<text x="105.8" y="78.2">D10</text>
<text x="105.8" y="83.1">D12</text>
<text x="187.9" y="83.1">A1</text>
<text x="187.9" y="80.6">A2</text>
<text x="233.8" y="83.1">D7</text>
<text x="233.8" y="78.2">D5</text>
<text x="233.8" y="80.6">D6</text>
<text x="38.3" y="87.9">A18</text>
<text x="105.8" y="85.4">D13</text>
<text x="105.8" y="87.9">D14</text>
<text x="172.9" y="88.8">~AMS0</text>
<text x="254.9" y="88.8">PF10</text>
<text x="38.3" y="90.3">A19</text>
<text x="105.8" y="90.3">D15</text>
<text x="109" y="93.9">3.3</text>
<text x="235.6" y="92.7">0</text>
<text x="240.5" y="92.7">R37</text>
<text x="254" y="92.7">R38</text>
<text x="254" y="95.6">100k</text>
<text x="24.7" y="100.9">SDRAM_CLK</text>
<text x="24.7" y="98.5">SDRAM_CKE</text>
<text x="182.5" y="97.5">MT29F2G08AABWP</text>
<text x="252.6" y="100.9">3.3v</text>
<text x="190" y="106.7">3.3v</text>
<text x="228.6" y="106.7">3.3v 3.3v</text>
<text x="23.3" y="110.6">~ABE1/SDQM1</text>
<text x="24.7" y="108.1">~ABE0/SDQM0</text>
<text x="32" y="117.8">~SCAS</text>
<text x="196.1" y="114.5">R39</text>
<text x="196.1" y="117.3">10k</text>
<text x="226" y="114.5">R40</text>
<text x="226" y="116.8">10k</text>
<text x="239.5" y="114.5">R41</text>
<text x="239.5" y="117.3">10k</text>
<text x="32" y="120.2">~SRAS</text>
<text x="176.5" y="125.1">SPI_MISO</text>
<text x="203.5" y="120.7">U6</text>
<text x="242.9" y="125.1">SPI_MOSI</text>
<text x="29.5" y="129.9">~SMS</text>
<text x="29.5" y="127.4">~SWE</text>
<text x="107.8" y="131.3">C42</text>
<text x="112.6" y="126.5">C43</text>
<text x="112.6" y="128.9">100n</text>
<text x="117.4" y="131.3">C44</text>
<text x="122.3" y="126.5">C45</text>
<text x="122.3" y="128.9">100n</text>
<text x="127.1" y="131.3">C46</text>
<text x="131.9" y="126.5">C47</text>
<text x="131.9" y="128.9">100n</text>
<text x="136.7" y="131.3">C48</text>
<text x="242.9" y="127.4">SPI_CLK</text>
<text x="243.3" y="130.1">SPI_FLASH</text>
<text x="107.8" y="133.8">100n</text>
<text x="117.4" y="133.8">100n</text>
<text x="127.1" y="133.8">100n</text>
<text x="136.7" y="133.8">100n</text>
<text x="163.5" y="132.2">3.3v</text>
<text x="182.3" y="135">C58</text>
<text x="182.3" y="137.3">0.1uF</text>
<text x="228.4" y="134.7">3.3v</text>
<text x="203.8" y="139.5">M25Pxx</text>
</g>
<g font-size="1.7">
<text x="34.8" y="37.2">5</text>
<text x="86.9" y="37.2">4</text>
<text x="139" y="37.2">3</text>
<text x="191.1" y="37.2">2</text>
<text x="243.2" y="37.2">1</text>
<text x="7" y="56.7">D</text>
<text x="270.1" y="56.7">D</text>
<text x="7" y="91.7">C</text>
<text x="270.1" y="91.7">C</text>
<text x="7" y="126.7">B</text>
<text x="270.1" y="126.7">B</text>
<text x="7" y="161.6">A</text>
<text x="270.1" y="161.6">A</text>
<text x="34.8" y="179.6">5</text>
<text x="86.9" y="179.6">4</text>
<text x="139" y="179.6">3</text>
<text x="191.1" y="179.6">2</text>
<text x="243.2" y="179.6">1</text>
</g>
</svg>
